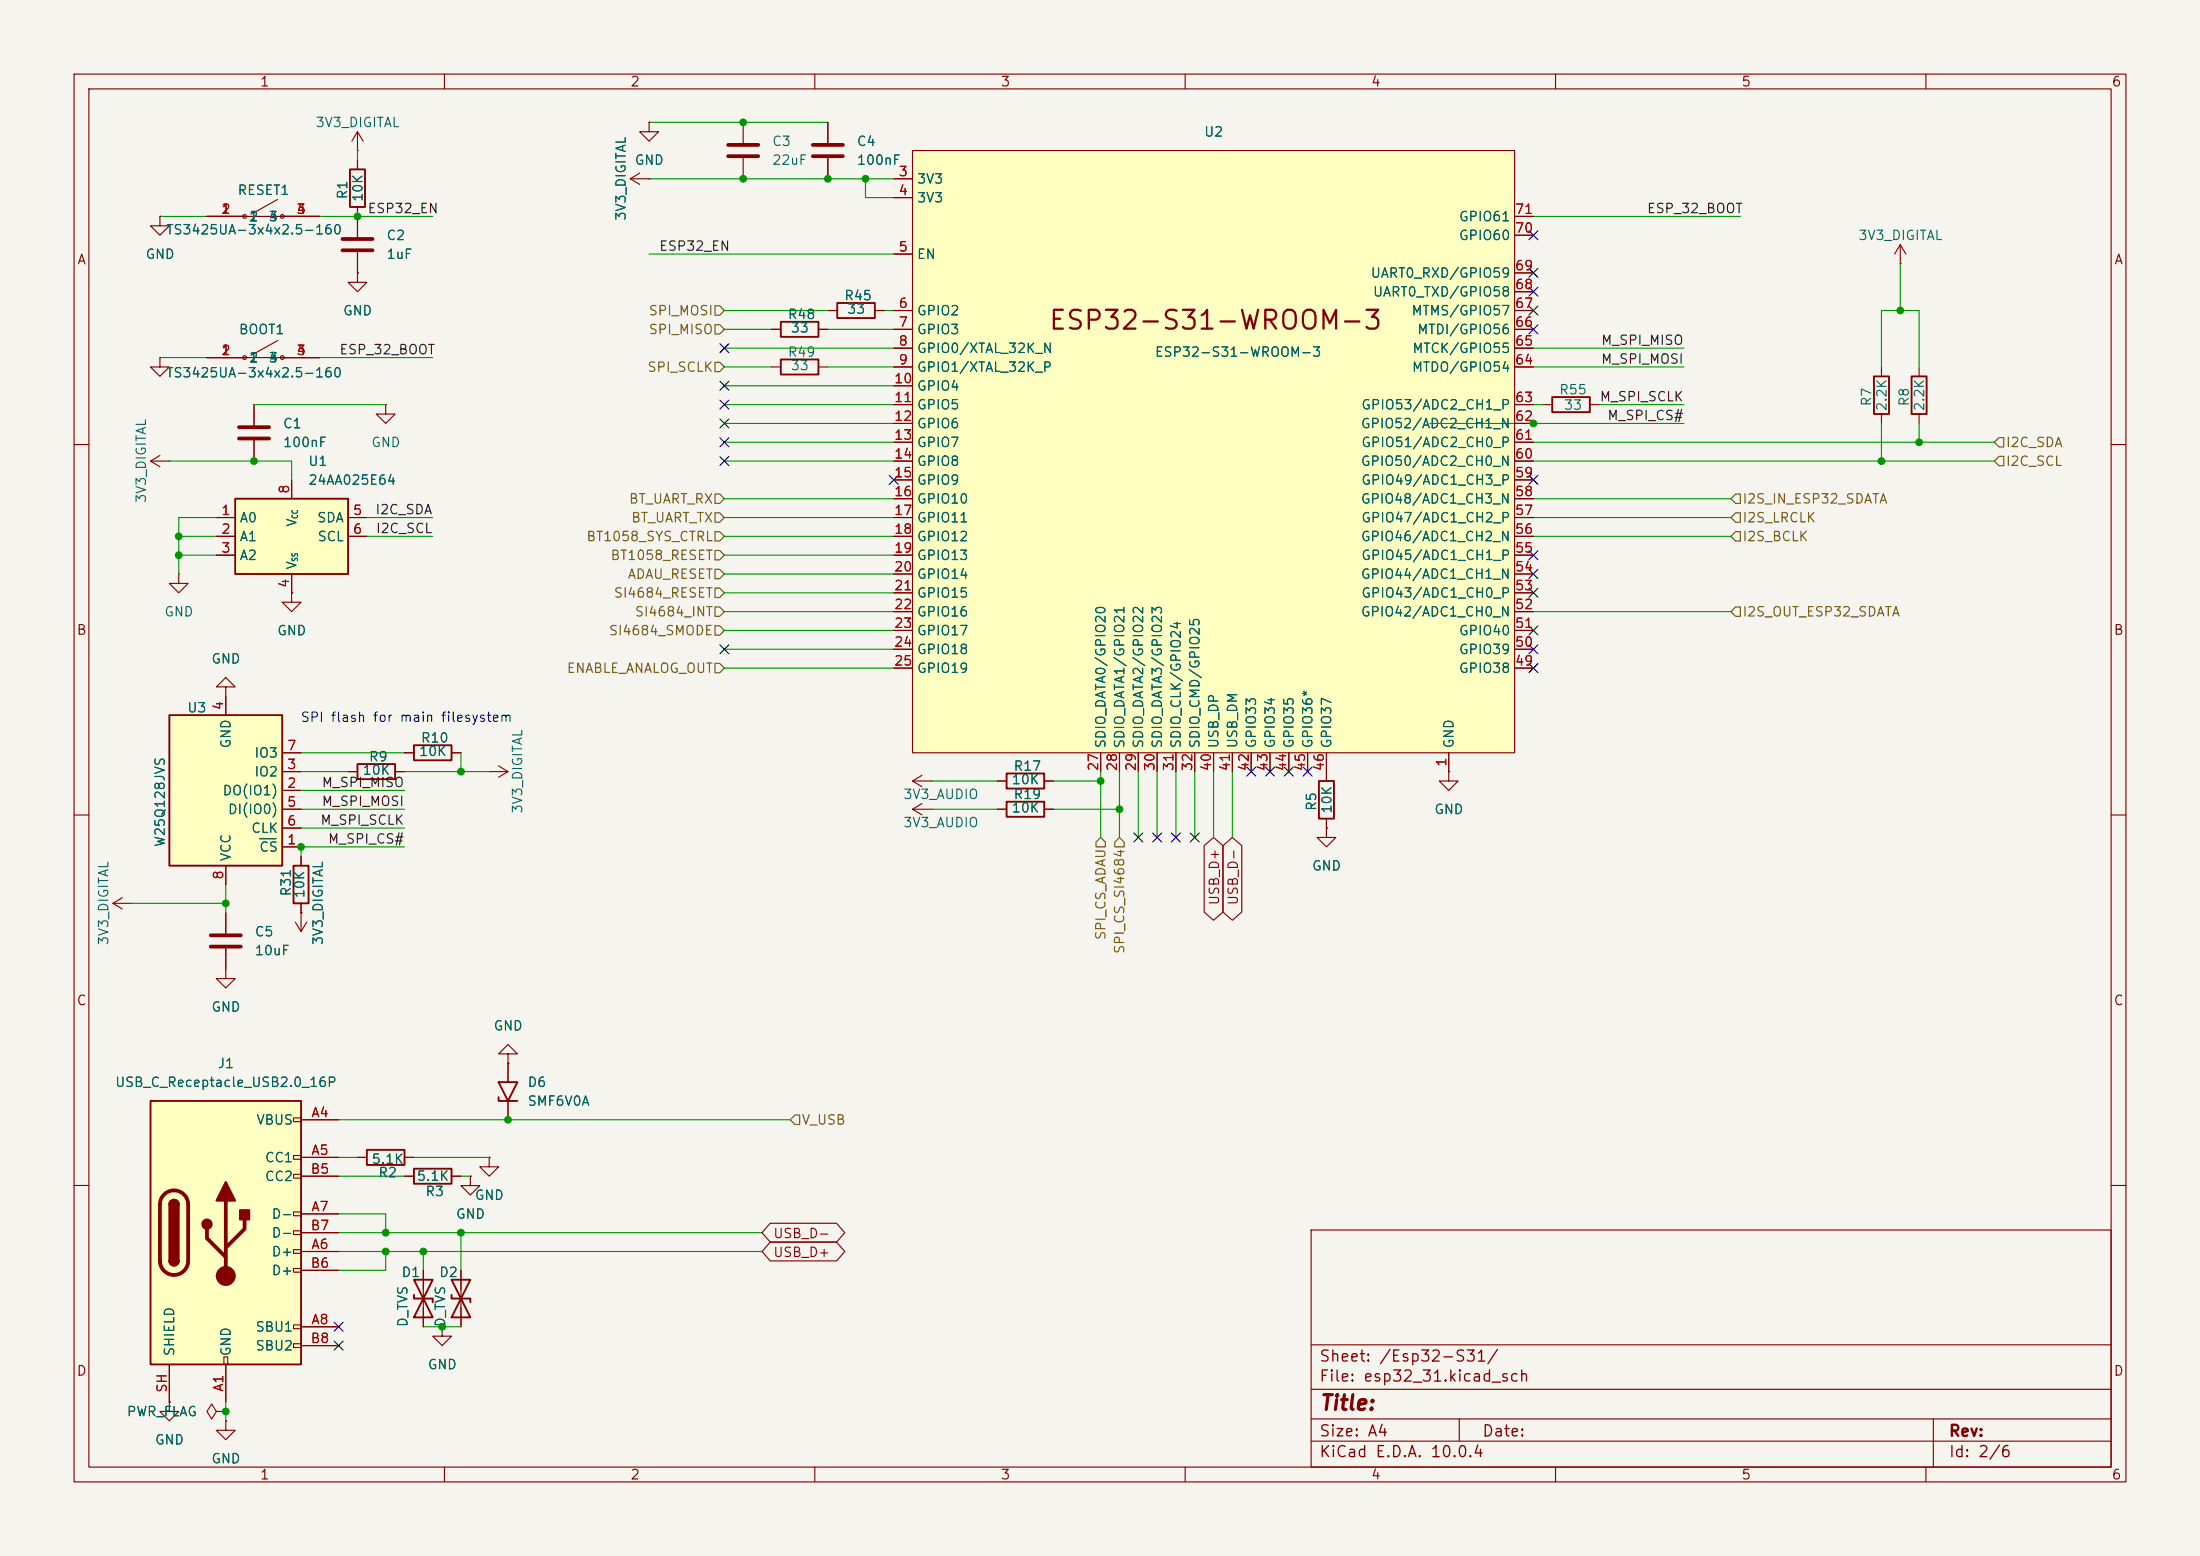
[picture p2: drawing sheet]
<svg xmlns="http://www.w3.org/2000/svg" width="297mm" height="210mm" viewBox="0 0 297 210" stroke-linecap="round" stroke-linejoin="round" font-family="sans-serif">
<path d="M0 0h297v210h-297z" fill="#f5f4ef" stroke="#f5f4ef" stroke-width=".14"/>
<g fill="none" stroke="#840000" stroke-width=".15">
<path d="M10 10h277v190h-277zM12 12h273v186h-273zM60 10v2M110 10v2M160 10v2M210 10v2M260 10v2M85.1 24.1l1.3 .8M85.1 24.1h2.5M86.4 23.4l-1.3 .7M87.6 24.1h.1M104.1 49.5h1.3"/>
<path d="M104.1 44.5h1.3M110.5 49.5h1.3M110.5 44.5h1.3M111.8 41.9h1.2M118.1 41.9h1.3M259.1 49.5v1.3M259.1 55.9v1.3M10 60h2M285 60h2M39.4 80v1.3h1.2l-1.2 1.3-1.3-1.3h1.3M39.4 80h.1M10 110h2"/>
<path d="M285 110h2M30.5 130.8v1.3h1.2l-1.2 1.3-1.3-1.3h1.3M48.3 156.2h1.2M54.6 156.2h1.3M10 160h2M177 166h108v32h-108zM285 160h2M60 198v2M110 198v2M160 198v2M177 194.5h108M177 191.5h108"/>
<path d="M177 187.5h108M177 181.5h108M197 191.5v3M210 198v2M260 198v2M261 191.5v6.5"/>
</g>
<path d="M105.4 48.5h5.1v2h-5.1zM105.4 43.4h5.1v2.1h-5.1zM113 40.9h5.1v2h-5.1zM258.1 50.8h2v5.1h-2zM49.5 155.2h5.1v2h-5.1z" fill="none" stroke="#840000" stroke-width=".25"/>
<path d="M20.3 148.6h20.3v35.6h-20.3z" fill="#ffffc2"/>
<g fill="none" stroke="#840000" stroke-width=".15">
<path d="M87.6 16.5v1.3h1.3l-1.3 1.3-1.2-1.3h1.2M87.6 16.5h.1M100.3 16.5v2.8M21.6 29.2v1.3h1.3l-1.3 1.3-1.3-1.3h1.3M21.6 29.2h.1M27.9 29.2h15.3M37.5 26.9l-3.2 1.8M100.3 21.3v2.8M256.5 35.6h.1M256.5 33l-.7 1.3M256.5 33l.8 1.3M256.5 33v2.6"/>
<path d="M21.6 48.3v1.2h1.3l-1.3 1.3-1.3-1.3h1.3M21.6 48.3h.1M27.9 48.3h15.3M37.5 46l-3.2 1.8M208.3 54.6h1.2M214.6 54.6h1.3M254 49.5v1.3M254 55.9v1.3M30.5 92.7h1.2l-1.2-1.3-1.3 1.3h1.3v1.3M47 104.1h1.3M53.3 104.1h1.3M54.6 101.6h1.3"/>
<path d="M61 101.6h1.2M66 104.1h.1M66 104.1h2.6M67.3 103.4l1.3 .7M68.6 104.1l-1.3 .8M123.2 105.4l1.3 .8M123.2 105.4h2.5M123.2 109.2l1.3 .8M123.2 109.2h2.5M124.5 104.6l-1.3 .8M124.5 108.5l-1.3 .7M125.7 105.4h.1"/>
<path d="M125.7 109.2h.1M134.6 105.4h1.3M134.6 109.2h1.3M141 105.4h1.2M141 109.2h1.2M195.6 104.1v1.3h1.2l-1.2 1.3-1.3-1.3h1.3M195.6 104.1h.1M39.6 150.9h1v.5h-1zM39.6 156h1v.5h-1zM39.6 158.5h1v.5h-1zM40.6 151.1h5.1M40.6 156.2h5.1"/>
<path d="M40.6 158.8h5.1M54.6 158.8h1.3M61 158.8h1.2M63.5 158.8v1.2h1.3l-1.3 1.3-1.3-1.3h1.3M63.5 158.8h.1M66 156.2v1.3h1.3l-1.3 1.3-1.2-1.3h1.2M66 156.2h.1M68.6 142.2h1.2l-1.2-1.2-1.3 1.2h1.3v1.3M68.6 143.5h.1M68.6 143.5v2.6M68.6 148.6v2.5M39.6 163.6h1v.5h-1z"/>
<path d="M39.6 166.1h1v.5h-1zM39.6 168.7h1v.5h-1zM39.6 171.2h1v.5h-1zM39.6 178.8h1v.5h-1zM40.6 168.9h5.1M40.6 163.8h5.1M40.6 179.1h5.1M40.6 171.5h5.1M40.6 166.4h5.1M62.2 171.5v7.6M22.9 189.2v1.3h1.2l-1.2 1.3-1.3-1.3h1.3M22.9 189.2h.1"/>
<path d="M22.9 184.2v5M29.2 190.5l-.6-1-.7 1 .7 1 .6-1h1.3M30.2 183.1h.5v1.1h-.5zM30.5 191.8v1.2h1.2l-1.2 1.3-1.3-1.3h1.3M30.5 191.8h.1M30.5 190.5h.1M30.5 184.2v5M39.6 181.4h1v.5h-1zM40.6 181.6h5.1"/>
<circle cx="33" cy="29.2" r=".25"/>
<circle cx="38.1" cy="29.2" r=".25"/>
<circle cx="33" cy="48.3" r=".25"/>
<circle cx="38.1" cy="48.3" r=".25"/>
</g>
<g fill="none" stroke="#840000" stroke-width=".25">
<path d="M209.5 53.6h5.1v2h-5.1zM253 50.8h2v5.1h-2zM48.3 103.1h5v2.1h-5zM55.9 100.6h5.1v2h-5.1zM135.9 108.2h5.1v2h-5.1zM135.9 104.4h5.1v2h-5.1zM20.3 148.6h20.3v35.6h-20.3zM55.9 157.7h5.1v2.1h-5.1zM67.3 148.1v.5h2.5M67.3 146.1h2.5l-1.2 2.5zM22.9 162.6a.64 .64 0 0 1 .6-.7 .64 .64 0 0 1 .6 .7M22.9 170.2a.64 .64 0 0 0 .6 .6 .64 .64 0 0 0 .6-.6"/>
<path d="M61 172.7h2.5l-2.5 5.1h2.5zM61 174.8v.5h2.5v.5"/>
</g>
<path d="M98.3 19.6h4.1M98.3 21.1h4.1M22.1 161.2a1.9 1.9 0 0 1 2.1-.4 1.9 1.9 0 0 1 1.2 1.8v7.6a1.91 1.91 0 0 1-1.9 1.9 1.91 1.91 0 0 1-1.9-1.9v-7.6a1.9 1.9 0 0 1 .5-1.4zM27.9 165.9v1.2l2.6 2.6M30.5 162.1v10.1M33 164.6v1.3l-2.5 2.5" fill="none" stroke="#840000" stroke-width=".51"/>
<g fill="#840000" stroke="#840000" stroke-width=".25">
<path d="M22.9 162.6h1.2v7.6h-1.2z"/>
<path d="M23 162.1a.64 .64 0 0 1 .7-.1 .64 .64 0 0 1 .4 .6h-1.2z"/>
<path d="M22.9 170.2h1.2a.64 .64 0 0 1-.6 .6 .64 .64 0 0 1-.6-.6z"/>
<path d="M30.5 159.5l1.2 2.6h-2.5z"/>
<path d="M32.4 163.3h1.3v1.3h-1.3z"/>
<circle cx="27.9" cy="165.2" r=".63"/>
</g>
<circle cx="30.5" cy="172.2" r="1.27" fill="#840000" stroke="#840000" stroke-width=".15"/>
<g fill="#e7352c">
<path d="M160.2 27.1l.4 .3a6.2 6.2 0 0 0 0 8.8 6.2 6.2 0 0 0 8.8 0l.3 .4a6.7 6.7 0 0 1-9.5 0 6.7 6.7 0 0 1 0-9.5z"/>
<path d="M159.9 29.9l.6-.4 .7-.2a6.4 6.4 0 0 1 6.1 7.6l-.9 .3-1-.2a4.5 4.5 0 0 0-4.2-5.8l-.1 .3 .2 .3a4 4 0 0 1 3.6 4.3l-.3 .9a.43 .43 0 0 1-.2 .4 .43 .43 0 0 1-.5 0l-.5-.2-.7-.4 .2-.5a2.15 2.15 0 0 0-2.1-2.8 2.2 2.2 0 0 1-.9-3.6z"/>
<path d="M161 27.7l.4-.4a1.51 1.51 0 0 1 1.9-.3 9 9 0 0 1 6.6 7.4l-.9 1.3h-.9a7.2 7.2 0 0 0-7.1-7.1z"/>
<path d="M164.3 26.2a5.6 5.6 0 0 1 6.2 6.2l-.4 .1a9.7 9.7 0 0 0-5.9-5.9z"/>
<circle cx="161.4" cy="35.3" r=".87"/>
</g>
<path d="M123.2 20.3h81.3v81.3h-81.3z" fill="#ffffc2"/>
<g fill="none" stroke="#840000" stroke-width=".15">
<path d="M120.6 24.1h2.6M120.6 26.7h2.6M120.6 34.3h2.6M123.2 20.3h81.3v81.3h-81.3zM204.5 31.8h2.5M204.5 29.2h2.5M204.5 39.4h2.5M204.5 36.8h2.5M120.6 41.9h2.6M120.6 44.5h2.6M120.6 47h2.6M120.6 49.5h2.6"/>
<path d="M120.6 52.1h2.6M120.6 54.6h2.6M120.6 57.2h2.6M120.6 59.7h2.6M204.5 41.9h2.5M204.5 44.5h2.5M204.5 47h2.5M204.5 49.5h2.5M204.5 54.6h2.5M204.5 57.2h2.5M204.5 59.7h2.5M20.3 62.2h2.6"/>
<path d="M20.3 62.2l1.3 .8M21.6 61.5l-1.3 .7M22.9 62.2h.1M24.1 77.5v1.2h1.3l-1.3 1.3-1.2-1.3h1.2M24.1 77.5h.1M120.6 62.2h2.6M120.6 64.8h2.6M120.6 67.3h2.6M120.6 69.9h2.6M120.6 72.4h2.6M120.6 74.9h2.6M120.6 77.5h2.6"/>
<path d="M204.5 62.2h2.5M204.5 64.8h2.5M204.5 67.3h2.5M204.5 69.9h2.5M204.5 72.4h2.5M204.5 74.9h2.5M204.5 77.5h2.5M120.6 80h2.6M120.6 82.6h2.6M120.6 85.1h2.6M120.6 87.6h2.6M120.6 90.2h2.6"/>
<path d="M204.5 80h2.5M204.5 82.6h2.5M204.5 85.1h2.5M204.5 87.6h2.5M204.5 90.2h2.5M148.6 101.6v2.5M151.1 101.6v2.5M153.7 101.6v2.5M156.2 101.6v2.5M158.7 101.6v2.5M161.3 101.6v2.5M163.8 101.6v2.5"/>
<path d="M166.4 101.6v2.5M168.9 101.6v2.5M171.4 101.6v2.5M174 101.6v2.5M176.5 101.6v2.5M179.1 101.6v2.5M195.6 101.6v2.5M57.1 171.5v7.6M59.7 179.1v1.2h1.3l-1.3 1.3-1.3-1.3h1.3M59.7 179.1h.1"/>
</g>
<path d="M55.9 172.7h2.5l-2.5 5.1h2.5zM55.9 174.8v.5h2.5v.5" fill="none" stroke="#840000" stroke-width=".25"/>
<path d="M22.9 96.5h15.2v20.3h-15.2z" fill="#ffffc2"/>
<path d="M22.9 96.5h15.2v20.3h-15.2zM178.1 105.4h2v5.1h-2z" fill="none" stroke="#840000" stroke-width=".25"/>
<g fill="none" stroke="#840000" stroke-width=".15">
<path d="M111.8 16.5v2.8M48.3 36.8v1.3h1.2l-1.2 1.3-1.3-1.3h1.3M48.3 36.8h.1M48.3 29.2v2.8M48.3 34v2.8M111.8 21.3v2.8M34.3 54.6v2.8M34.3 59.4v2.8M52.1 54.6v1.3h1.2l-1.2 1.3-1.3-1.3h1.3M52.1 54.6h.1M30.5 94v2.5M30.5 116.8v2.6"/>
<path d="M38.1 114.3h2.5M38.1 106.7h2.5M38.1 104.1h2.5M38.1 109.2h2.5M38.1 111.8h2.5M38.1 101.6h2.5M179.1 111.8v1.2h1.2l-1.2 1.3-1.3-1.3h1.3M179.1 111.8h.1M179.1 104.1v1.3M179.1 110.5v1.3M15.2 121.9l1.3 .8M15.2 121.9h2.6"/>
<path d="M16.5 121.2l-1.3 .7M17.8 121.9h.1M39.9 124.5l.7 1.2M40.6 123.2h.1M40.6 123.2v2.5M41.4 124.5l-.8 1.2"/>
</g>
<path d="M35 113.2h2.3" fill="none" stroke="#006464" stroke-width=".15"/>
<path d="M109.7 19.6h4.1M46.2 32.3h4.1M46.2 33.8h4.1M109.7 21.1h4.1M32.3 57.7h4M32.3 59.2h4" fill="none" stroke="#840000" stroke-width=".51"/>
<path d="M31.7 67.3h15.3v10.2h-15.3z" fill="#ffffc2"/>
<path d="M47.2 22.9h2.1v5h-2.1zM31.7 67.3h15.3v10.2h-15.3zM39.6 116.8h2.1v5.1h-2.1z" fill="none" stroke="#840000" stroke-width=".25"/>
<g fill="none" stroke="#840000" stroke-width=".15">
<path d="M48.3 17.8l-.8 1.3M48.3 17.8l.7 1.3M48.3 17.8v2.5M87.6 16.5h.1M111.8 16.5v2.8M21.6 29.2h.1M27.9 29.2h5.1M38.1 29.2h5.1M48.3 20.3h.1M48.3 36.8h.1M48.3 21.6v1.3M48.3 27.9v4.1"/>
<path d="M48.3 34v2.8M87.6 24.1h.1M111.8 21.3v2.8M120.6 24.1h2.6M120.6 26.7h2.6M120.6 34.3h2.6M204.5 29.2h2.5M204.5 31.8h2.5M204.5 39.4h2.5M204.5 36.8h2.5M21.6 48.3h.1M27.9 48.3h5.1"/>
<path d="M34.3 54.6v2.8M34.3 59.4v2.8M38.1 48.3h5.1M104.1 44.5h1.3M110.5 44.5h1.3M111.8 41.9h1.2M118.1 41.9h1.3M120.6 44.5h2.6M120.6 41.9h2.6M120.6 47h2.6M120.6 49.5h2.6M120.6 52.1h2.6"/>
<path d="M120.6 54.6h2.6M120.6 57.2h2.6M120.6 59.7h2.6M204.5 44.5h2.5M204.5 41.9h2.5M204.5 47h2.5M204.5 49.5h2.5M204.5 54.6h2.5M204.5 57.2h2.5M204.5 59.7h2.5M29.2 69.9h2.5M29.2 72.4h2.5"/>
<path d="M29.2 74.9h2.5M39.4 64.8v2.5M39.4 77.5v2.5M47 69.9h2.5M47 72.4h2.5M120.6 69.9h2.6M120.6 72.4h2.6M120.6 74.9h2.6M120.6 62.2h2.6M120.6 64.8h2.6M120.6 67.3h2.6M120.6 77.5h2.6"/>
<path d="M204.5 69.9h2.5M204.5 72.4h2.5M204.5 74.9h2.5M204.5 62.2h2.5M204.5 64.8h2.5M204.5 67.3h2.5M204.5 77.5h2.5M30.5 94v2.5M39.4 80h.1M120.6 80h2.6M120.6 82.6h2.6M120.6 85.1h2.6"/>
<path d="M120.6 87.6h2.6M120.6 90.2h2.6M204.5 80h2.5M204.5 82.6h2.5M204.5 85.1h2.5M204.5 87.6h2.5M204.5 90.2h2.5M30.5 116.8v2.6M38.1 101.6h2.5M38.1 104.1h2.5M38.1 114.3h2.5M38.1 106.7h2.5"/>
<path d="M38.1 109.2h2.5M38.1 111.8h2.5M40.6 115.6v1.2M47 104.1h1.3M53.3 104.1h1.3M54.6 101.6h1.3M61 101.6h1.2M134.6 109.2h1.3M134.6 105.4h1.3M141 109.2h1.2M141 105.4h1.2M148.6 101.6v2.5"/>
<path d="M151.1 101.6v2.5M153.7 101.6v2.5M156.2 101.6v2.5M158.7 101.6v2.5M161.3 101.6v2.5M162.6 114.1l1.2-1.1 1.3 1.1v9l-1.3 1.1-1.2-1.1zM163.8 101.6v2.5M165.1 114.1l1.3-1.1 1.2 1.1v9l-1.2 1.1-1.3-1.1zM166.4 101.6v2.5M168.9 101.6v2.5M171.4 101.6v2.5M174 101.6v2.5"/>
<path d="M176.5 101.6v2.5M179.1 111.8h.1M179.1 101.6v3.8M179.1 110.5v1.3M195.6 104.1h.1M195.6 101.6v2.5M30.5 123.2v2.8M30.5 128v2.8M40.6 123.2h.1M40.6 121.9v1.3M40.6 158.8h5.1M40.6 151.1h5.1"/>
<path d="M40.6 156.2h5.1M48.3 156.2h1.2M54.6 158.8h1.3M54.6 156.2h1.3M61 158.8h1.2M63.5 158.8h.1M66 156.2h.1M68.6 143.5h.1M68.6 143.5v2.6M68.6 148.6v2.5M40.6 168.9h5.1M40.6 163.8h5.1"/>
<path d="M40.6 179.1h5.1M40.6 171.5h5.1M40.6 166.4h5.1M57.1 171.5v2.5M57.1 176.5v2.6M59.7 179.1h.1M62.2 171.5v2.5M62.2 176.5v2.6M104 165.1h8.9l1.1 1.3-1.1 1.2h-8.9l-1.1-1.2zM104 167.6h8.9l1.1 1.3-1.1 1.3h-8.9l-1.1-1.3zM22.9 189.2h.1M22.9 184.2v5"/>
<path d="M30.5 190.5h.1M30.5 191.8h.1M30.5 184.2v5M40.6 181.6h5.1"/>
</g>
<path d="M28.4 126.2h4.1M28.4 127.8h4.1" fill="none" stroke="#840000" stroke-width=".51"/>
<g fill="none" stroke="#725600" stroke-width=".15">
<path d="M96.5 41.3h.7l.6 .6-.6 .6h-.7zM96.5 43.8h.7l.6 .7-.6 .6h-.7zM96.5 48.9h.7l.6 .6-.6 .7h-.7zM269.2 59.7l.7-.6h.6v1.2h-.6zM96.5 76.8h.7l.6 .7-.6 .6h-.7zM96.5 69.2h.7l.6 .7-.6 .6h-.7zM96.5 66.7h.7l.6 .6-.6 .6h-.7zM96.5 71.8h.7l.6 .6-.6 .6h-.7zM96.5 79.4h.7l.6 .6-.6 .6h-.7zM96.5 74.3h.7l.6 .6-.6 .7h-.7zM234.3 66.7h.6v1.2h-.6l-.6-.6zM234.3 71.8h.6v1.2h-.6l-.6-.6z"/>
<path d="M234.3 69.2h.6v1.3h-.6l-.6-.6zM269.9 61.6h.6v1.3h-.6l-.7-.7zM96.5 89.5h.7l.6 .7-.6 .6h-.7zM96.5 84.5h.7l.6 .6-.6 .6h-.7zM96.5 81.9h.7l.6 .7-.6 .6h-.7zM234.3 81.9h.6v1.3h-.6l-.6-.6zM148.6 113l.6 .7v.6h-1.2v-.6zM151.1 113l.7 .7v.6h-1.3v-.6zM107.3 150.5h.6v1.3h-.6l-.6-.7z"/>
</g>
<g fill="none" stroke="#009600" stroke-width=".15">
<path d="M87.6 16.5h24.2M21.6 29.2h6.3M43.2 29.2h15.2M48.3 20.3v1.3M87.6 24.1h33M87.6 34.3h33M116.8 24.1v2.6h3.8M207 29.2h27.9M256.5 35.6v6.3M21.6 48.3h6.3M34.3 54.6h17.8M43.2 48.3h15.2"/>
<path d="M97.8 59.7h22.8M97.8 57.2h22.8M97.8 47h22.8M97.8 49.5h6.3M97.8 54.6h22.8M97.8 41.9h14M97.8 52.1h22.8M97.8 44.5h6.3M111.8 49.5h8.8M111.8 44.5h8.8M119.4 41.9h1.2M193 57.2h34.3"/>
<path d="M207 59.7h62.2M207 47h20.3M207 49.5h20.3M207 54.6h1.3M215.9 54.6h11.4M254 49.5v-7.6h5.1v7.6M254 57.2v5M259.1 57.2v2.5M22.9 62.2h16.5v2.6M24.1 74.9h5.1M24.1 72.4h5.1M29.2 69.9h-5.1v7.6"/>
<path d="M49.5 72.4h8.9M49.5 69.9h8.9M97.8 77.5h22.8M97.8 74.9h22.8M97.8 72.4h22.8M97.8 69.9h22.8M97.8 67.3h22.8M97.8 62.2h22.8M207 72.4h26.7M207 69.9h26.7M207 67.3h26.7M207 62.2h62.2"/>
<path d="M97.8 90.2h22.8M97.8 82.6h22.8M97.8 87.6h22.8M97.8 80h22.8M97.8 85.1h22.8M207 82.6h26.7M30.5 119.4v3.8M40.6 109.2h14M40.6 111.8h14M40.6 106.7h14M40.6 101.6h14M40.6 104.1h6.4"/>
<path d="M54.6 114.3h-14v1.3M54.6 104.1h11.4M62.2 101.6v2.5M125.7 109.2h8.9M125.7 105.4h8.9M142.2 109.2h8.9M142.2 105.4h6.4M148.6 104.1v8.9M151.1 104.1v8.9M153.7 104.1v8.9M156.2 104.1v8.9M158.7 104.1v8.9"/>
<path d="M161.3 104.1v8.9M163.8 104.1v8.9M166.4 104.1v8.9M17.8 121.9h12.7M45.7 156.2h2.6M45.7 158.8h8.9M45.7 151.1h61M55.9 156.2h10.1M62.2 158.8h1.3M45.7 163.8h6.4v2.6M45.7 166.4h57.2M45.7 168.9h57.2"/>
<path d="M52.1 168.9v2.6h-6.4M57.1 179.1h5.1M57.1 168.9v2.6M62.2 166.4v5.1M30.5 189.2v2.6"/>
</g>
<g fill="none" stroke="#000084" stroke-width=".15">
<path d="M206.4 38.8l1.2 1.2M206.4 31.1l1.2 1.3M206.4 36.2l1.2 1.2M207.6 38.8l-1.2 1.2M207.6 31.1l-1.2 1.3M207.6 36.2l-1.2 1.2M97.2 56.5l1.2 1.3M97.2 59.1l1.2 1.2M97.2 54l1.2 1.2M97.2 51.5l1.2 1.2M97.2 46.4l1.2 1.2M98.4 56.5l-1.2 1.3"/>
<path d="M98.4 59.1l-1.2 1.2M98.4 54l-1.2 1.2M98.4 51.5l-1.2 1.2M98.4 46.4l-1.2 1.2M206.4 41.3l1.2 1.2M206.4 43.8l1.2 1.3M207.6 41.3l-1.2 1.2M207.6 43.8l-1.2 1.3M97.2 61.6l1.2 1.2M98.4 61.6l-1.2 1.2M120 64.2l1.3 1.2M121.3 64.2l-1.3 1.2"/>
<path d="M206.4 76.9l1.2 1.2M206.4 74.3l1.2 1.2M206.4 64.2l1.2 1.2M206.4 79.4l1.2 1.2M207.6 76.9l-1.2 1.2M207.6 74.3l-1.2 1.2M207.6 64.2l-1.2 1.2M207.6 79.4l-1.2 1.2M97.2 87l1.2 1.2M98.4 87l-1.2 1.2M206.4 89.6l1.2 1.2M206.4 87l1.2 1.2"/>
<path d="M206.4 84.5l1.2 1.2M207.6 89.6l-1.2 1.2M207.6 87l-1.2 1.2M207.6 84.5l-1.2 1.2M153.1 112.4l1.2 1.2M154.3 112.4l-1.2 1.2M155.6 112.4l1.2 1.2M156.8 112.4l-1.2 1.2M158.1 112.4l1.3 1.2M159.4 112.4l-1.3 1.2M160.7 112.4l1.2 1.2M161.9 112.4l-1.2 1.2"/>
<path d="M168.3 103.5l1.2 1.2M169.5 103.5l-1.2 1.2M170.8 103.5l1.3 1.2M172.1 103.5l-1.3 1.2M173.4 103.5l1.2 1.2M174.6 103.5l-1.2 1.2M175.9 103.5l1.2 1.2M177.1 103.5l-1.2 1.2M45.1 178.5l1.2 1.2M46.3 178.5l-1.2 1.2M45.1 181l1.2 1.2M46.3 181l-1.2 1.2"/>
</g>
<path d="M35 113.2h2.3" fill="none" stroke="#006464" stroke-width=".15"/>
<g fill="#009600" stroke="#009600" stroke-width=".14">
<circle cx="40.6" cy="114.3" r=".46"/>
<circle cx="62.2" cy="166.4" r=".46"/>
<circle cx="57.1" cy="168.9" r=".46"/>
<circle cx="62.2" cy="104.1" r=".46"/>
<circle cx="68.6" cy="151.1" r=".46"/>
<circle cx="24.1" cy="72.4" r=".46"/>
<circle cx="34.3" cy="62.2" r=".46"/>
<circle cx="48.3" cy="29.2" r=".46"/>
<circle cx="59.7" cy="179.1" r=".46"/>
<circle cx="30.5" cy="190.5" r=".46"/>
<circle cx="52.1" cy="168.9" r=".46"/>
<circle cx="52.1" cy="166.4" r=".46"/>
<circle cx="24.1" cy="74.9" r=".46"/>
<circle cx="30.5" cy="121.9" r=".46"/>
<circle cx="207" cy="57.2" r=".46"/>
<circle cx="116.8" cy="24.1" r=".46"/>
<circle cx="111.8" cy="24.1" r=".46"/>
<circle cx="100.3" cy="16.5" r=".46"/>
<circle cx="100.3" cy="24.1" r=".46"/>
<circle cx="151.1" cy="109.2" r=".46"/>
<circle cx="148.6" cy="105.4" r=".46"/>
<circle cx="256.5" cy="41.9" r=".46"/>
<circle cx="259.1" cy="59.7" r=".46"/>
<circle cx="254" cy="62.2" r=".46"/>
</g>
<text font-size="2.5" fill="#840000" x="141.4" y="45.1">ESP32-S31-WROOM-3</text>
<text font-size="2" fill="#840000" x="178" y="190.8">Title:</text>
<g font-size="1.5" fill="#840000">
<text x="178" y="184.2">Sheet: /Esp32-S31/</text>
<text x="178" y="186.9">File: esp32_31.kicad_sch</text>
<text x="178" y="197.1">KiCad E.D.A. 10.0.4</text>
<text x="178" y="194.3">Size: A4</text>
<text x="200" y="194.3">Date:</text>
<text x="263" y="194.3">Rev:</text>
<text x="263" y="197.1">Id: 2/6</text>
</g>
<g font-size="1.3" fill="#840000">
<text x="35" y="12">1</text>
<text x="85" y="12">2</text>
<text x="135" y="12">3</text>
<text x="185" y="12">4</text>
<text x="235" y="12">5</text>
<text x="285" y="12">6</text>
<text x="10.3" y="36">A</text>
<text x="285.3" y="36">A</text>
<text x="10.3" y="86">B</text>
<text x="285.3" y="86">B</text>
<text x="164.9" y="122.3" transform="rotate(-90 164.9 122.3)">USB_D+</text>
<text x="167.4" y="122.3" transform="rotate(-90 167.4 122.3)">USB_D-</text>
<text x="10.3" y="136">C</text>
<text x="285.3" y="136">C</text>
<text x="104.3" y="167.4">USB_D-</text>
<text x="104.3" y="170">USB_D+</text>
<text x="10.3" y="186">D</text>
<text x="285.3" y="186">D</text>
<text x="35" y="200">1</text>
<text x="85" y="200">2</text>
<text x="135" y="200">3</text>
<text x="185" y="200">4</text>
<text x="235" y="200">5</text>
<text x="285" y="200">6</text>
</g>
<g font-size="1.3" fill="#006464">
<text x="42.5" y="17.5">3V3_DIGITAL</text>
<text x="85.6" y="22.6">GND</text>
<text x="104.1" y="20">C3</text>
<text x="104.1" y="22.6">22uF</text>
<text x="115.6" y="20">C4</text>
<text x="115.6" y="22.6">100nF</text>
<text x="162.5" y="18.8">U2</text>
<text x="32" y="26.6">RESET1</text>
<text x="47.2" y="27" transform="rotate(-90 47.2 27)">R1</text>
<text x="49.3" y="27.3" transform="rotate(-90 49.3 27.3)">10K</text>
<text x="84.8" y="29.9" transform="rotate(-90 84.8 29.9)">3V3_DIGITAL</text>
<text x="123.7" y="25.1">3V3</text>
<text x="123.7" y="27.6">3V3</text>
<text x="19.6" y="35.3">GND</text>
<text x="22.3" y="32">TS3425UA-3x4x2.5-160</text>
<text x="33.5" y="30.2">1</text>
<text x="33.5" y="30.2">2</text>
<text x="36.2" y="30.2">3</text>
<text x="36.2" y="30.2">4</text>
<text x="52.1" y="32.7">C2</text>
<text x="52.1" y="35.3">1uF</text>
<text x="123.7" y="35.3">EN</text>
<text x="196.9" y="32.7">GPIO60</text>
<text x="196.9" y="30.2">GPIO61</text>
<text x="250.8" y="32.7">3V3_DIGITAL</text>
<text x="113.9" y="40.8">R45</text>
<text x="185" y="37.8">UART0_RXD/GPIO59</text>
<text x="185.3" y="40.3">UART0_TXD/GPIO58</text>
<text x="32.2" y="45.4">BOOT1</text>
<text x="46.2" y="42.9">GND</text>
<text x="106.3" y="43.4">R48</text>
<text x="106.6" y="45.2">33</text>
<text x="114.3" y="42.7">33</text>
<text x="123.7" y="42.9">GPIO2</text>
<text x="123.7" y="45.4">GPIO3</text>
<text x="123.7" y="48">GPIO0/XTAL_32K_N</text>
<text x="190.5" y="42.9">MTMS/GPIO57</text>
<text x="190.6" y="48">MTCK/GPIO55</text>
<text x="191.2" y="45.4">MTDI/GPIO56</text>
<text x="22.3" y="51.3">TS3425UA-3x4x2.5-160</text>
<text x="33.5" y="49.2">1</text>
<text x="33.5" y="49.2">2</text>
<text x="36.2" y="49.2">3</text>
<text x="36.2" y="49.2">4</text>
<text x="106.3" y="48.5">R49</text>
<text x="106.6" y="50.3">33</text>
<text x="123.7" y="50.5">GPIO1/XTAL_32K_P</text>
<text x="123.7" y="53">GPIO4</text>
<text x="155.8" y="48.5">ESP32-S31-WROOM-3</text>
<text x="190.5" y="50.5">MTDO/GPIO54</text>
<text x="210.4" y="53.5">R55</text>
<text x="38.1" y="58.1">C1</text>
<text x="123.7" y="55.6">GPIO5</text>
<text x="123.7" y="58.1">GPIO6</text>
<text x="183.6" y="58.1">GPIO52/ADC2_CH1_N</text>
<text x="183.7" y="55.6">GPIO53/ADC2_CH1_P</text>
<text x="211" y="55.6">33</text>
<text x="252.9" y="54.9" transform="rotate(-90 252.9 54.9)">R7</text>
<text x="255" y="55.6" transform="rotate(-90 255 55.6)">2.2K</text>
<text x="258" y="54.9" transform="rotate(-90 258 54.9)">R8</text>
<text x="260.1" y="55.6" transform="rotate(-90 260.1 55.6)">2.2K</text>
<text x="38.1" y="60.7">100nF</text>
<text x="41.5" y="65.7">24AA025E64</text>
<text x="41.5" y="63.2">U1</text>
<text x="50" y="60.7">GND</text>
<text x="123.7" y="60.7">GPIO7</text>
<text x="123.7" y="63.2">GPIO8</text>
<text x="123.7" y="65.7">GPIO9</text>
<text x="183.6" y="63.2">GPIO50/ADC2_CH0_N</text>
<text x="183.7" y="65.7">GPIO49/ADC1_CH3_P</text>
<text x="183.7" y="60.7">GPIO51/ADC2_CH0_P</text>
<text x="20" y="68" transform="rotate(-90 20 68)">3V3_DIGITAL</text>
<text x="32.3" y="70.8">A0</text>
<text x="40.3" y="71.2" transform="rotate(-90 40.3 71.2)">V</text>
<text x="42.7" y="70.8">SDA</text>
<text x="123.7" y="68.3">GPIO10</text>
<text x="123.7" y="70.8">GPIO11</text>
<text x="183.6" y="68.3">GPIO48/ADC1_CH3_N</text>
<text x="183.7" y="70.8">GPIO47/ADC1_CH2_P</text>
<text x="32.3" y="73.4">A1</text>
<text x="32.3" y="75.9">A2</text>
<text x="40.3" y="77" transform="rotate(-90 40.3 77)">V</text>
<text x="42.8" y="73.4">SCL</text>
<text x="123.7" y="73.4">GPIO12</text>
<text x="123.7" y="75.9">GPIO13</text>
<text x="183.6" y="73.4">GPIO46/ADC1_CH2_N</text>
<text x="183.7" y="75.9">GPIO45/ADC1_CH1_P</text>
<text x="22.1" y="83.5">GND</text>
<text x="123.7" y="78.4">GPIO14</text>
<text x="123.7" y="81">GPIO15</text>
<text x="123.7" y="83.5">GPIO16</text>
<text x="183.6" y="83.5">GPIO42/ADC1_CH0_N</text>
<text x="183.6" y="78.4">GPIO44/ADC1_CH1_N</text>
<text x="183.7" y="81">GPIO43/ADC1_CH0_P</text>
<text x="28.4" y="89.9">GND</text>
<text x="37.3" y="86.1">GND</text>
<text x="123.7" y="86.1">GPIO17</text>
<text x="123.7" y="88.6">GPIO18</text>
<text x="196.9" y="88.6">GPIO39</text>
<text x="196.9" y="86.1">GPIO40</text>
<text x="123.7" y="91.1">GPIO19</text>
<text x="196.9" y="91.1">GPIO38</text>
<text x="25.2" y="96.5">U3</text>
<text x="31.5" y="101.1" transform="rotate(-90 31.5 101.1)">GND</text>
<text x="56.7" y="100.5">R10</text>
<text x="149.6" y="101.1" transform="rotate(-90 149.6 101.1)">SDIO_DATA0/GPIO20</text>
<text x="152.1" y="101.1" transform="rotate(-90 152.1 101.1)">SDIO_DATA1/GPIO21</text>
<text x="154.6" y="101.1" transform="rotate(-90 154.6 101.1)">SDIO_DATA2/GPIO22</text>
<text x="157.2" y="101.1" transform="rotate(-90 157.2 101.1)">SDIO_DATA3/GPIO23</text>
<text x="159.7" y="101.1" transform="rotate(-90 159.7 101.1)">SDIO_CLK/GPIO24</text>
<text x="162.3" y="101.1" transform="rotate(-90 162.3 101.1)">SDIO_CMD/GPIO25</text>
<text x="164.8" y="101.1" transform="rotate(-90 164.8 101.1)">USB_DP</text>
<text x="167.3" y="101.1" transform="rotate(-90 167.3 101.1)">USB_DM</text>
<text x="169.9" y="101.1" transform="rotate(-90 169.9 101.1)">GPIO33</text>
<text x="172.4" y="101.1" transform="rotate(-90 172.4 101.1)">GPIO34</text>
<text x="175" y="101.1" transform="rotate(-90 175 101.1)">GPIO35</text>
<text x="177.5" y="101.1" transform="rotate(-90 177.5 101.1)">GPIO36*</text>
<text x="180" y="101.1" transform="rotate(-90 180 101.1)">GPIO37</text>
<text x="196.6" y="101.1" transform="rotate(-90 196.6 101.1)">GND</text>
<text x="30" y="107.7">DO(IO1)</text>
<text x="34.2" y="105.1">IO2</text>
<text x="34.2" y="102.6">IO3</text>
<text x="48.9" y="104.9">10K</text>
<text x="49.7" y="103.1">R9</text>
<text x="56.5" y="102.4">10K</text>
<text x="136.5" y="106.2">10K</text>
<text x="136.7" y="104.3">R17</text>
<text x="30.7" y="110.2">DI(IO0)</text>
<text x="33.8" y="112.7">CLK</text>
<text x="70.8" y="109.9" transform="rotate(-90 70.8 109.9)">3V3_DIGITAL</text>
<text x="121.8" y="108.2">3V3_AUDIO</text>
<text x="121.8" y="112">3V3_AUDIO</text>
<text x="136.5" y="110">10K</text>
<text x="136.7" y="108.2">R19</text>
<text x="178" y="109.5" transform="rotate(-90 178 109.5)">R5</text>
<text x="180.1" y="109.9" transform="rotate(-90 180.1 109.9)">10K</text>
<text x="193.5" y="110.2">GND</text>
<text x="22.6" y="114.4" transform="rotate(-90 22.6 114.4)">W25Q128JVS</text>
<text x="31.5" y="116.3" transform="rotate(-90 31.5 116.3)">VCC</text>
<text x="34.9" y="115.3">CS</text>
<text x="177" y="117.8">GND</text>
<text x="39.6" y="121.1" transform="rotate(-90 39.6 121.1)">R31</text>
<text x="41.4" y="121.3" transform="rotate(-90 41.4 121.3)">10K</text>
<text x="14.9" y="127.7" transform="rotate(-90 14.9 127.7)">3V3_DIGITAL</text>
<text x="34.3" y="126.7">C5</text>
<text x="34.3" y="129.2">10uF</text>
<text x="43.9" y="127.7" transform="rotate(-90 43.9 127.7)">3V3_DIGITAL</text>
<text x="28.4" y="136.9">GND</text>
<text x="66.5" y="139.4">GND</text>
<text x="15.4" y="147">USB_C_Receptacle_USB2.0_16P</text>
<text x="29.3" y="144.5">J1</text>
<text x="71.1" y="147">D6</text>
<text x="71.1" y="149.6">SMF6V0A</text>
<text x="34.5" y="152.1">VBUS</text>
<text x="35.7" y="157.2">CC1</text>
<text x="35.7" y="159.7">CC2</text>
<text x="50.1" y="157.4">5.1K</text>
<text x="51" y="159.2">R2</text>
<text x="56.2" y="159.7">5.1K</text>
<text x="57.3" y="161.8">R3</text>
<text x="36.6" y="164.8">D-</text>
<text x="36.6" y="167.3">D-</text>
<text x="61.5" y="164.8">GND</text>
<text x="64" y="162.3">GND</text>
<text x="36.6" y="169.9">D+</text>
<text x="36.6" y="172.4">D+</text>
<text x="54.1" y="172.7">D1</text>
<text x="59.2" y="172.7">D2</text>
<text x="55.3" y="179.2" transform="rotate(-90 55.3 179.2)">D_TVS</text>
<text x="60.4" y="179.2" transform="rotate(-90 60.4 179.2)">D_TVS</text>
<text x="23.8" y="183.1" transform="rotate(-90 23.8 183.1)">SHIELD</text>
<text x="31.5" y="183.1" transform="rotate(-90 31.5 183.1)">GND</text>
<text x="34.4" y="180">SBU1</text>
<text x="34.4" y="182.6">SBU2</text>
<text x="57.7" y="185.1">GND</text>
<text x="17" y="191.5">PWR_FLAG</text>
<text x="20.8" y="195.3">GND</text>
<text x="28.4" y="197.8">GND</text>
</g>
<g font-size="1.3" fill="#a90000">
<text x="29.8" y="29.2">1</text>
<text x="29.8" y="29.2">2</text>
<text x="39.9" y="29.2">3</text>
<text x="39.9" y="29.2">4</text>
<text x="121.2" y="24.1">3</text>
<text x="121.2" y="26.6">4</text>
<text x="204.4" y="29.2">71</text>
<text x="121.2" y="34.3">5</text>
<text x="204.4" y="31.7">70</text>
<text x="121.2" y="41.9">6</text>
<text x="204.4" y="41.9">67</text>
<text x="204.4" y="39.3">68</text>
<text x="204.4" y="36.8">69</text>
<text x="121.2" y="44.4">7</text>
<text x="121.2" y="47">8</text>
<text x="204.4" y="47">65</text>
<text x="204.4" y="44.4">66</text>
<text x="29.8" y="48.2">1</text>
<text x="29.8" y="48.2">2</text>
<text x="39.9" y="48.2">3</text>
<text x="39.9" y="48.2">4</text>
<text x="120.6" y="52">10</text>
<text x="121.2" y="49.5">9</text>
<text x="204.4" y="49.5">64</text>
<text x="120.6" y="54.6">11</text>
<text x="120.6" y="57.1">12</text>
<text x="120.6" y="59.7">13</text>
<text x="204.4" y="59.7">61</text>
<text x="204.4" y="57.1">62</text>
<text x="204.4" y="54.6">63</text>
<text x="120.6" y="62.2">14</text>
<text x="120.6" y="64.7">15</text>
<text x="204.4" y="64.7">59</text>
<text x="204.4" y="62.2">60</text>
<text x="29.8" y="69.8">1</text>
<text x="39.3" y="66.7" transform="rotate(-90 39.3 66.7)">8</text>
<text x="47.6" y="69.8">5</text>
<text x="120.6" y="67.3">16</text>
<text x="120.6" y="69.8">17</text>
<text x="204.4" y="69.8">57</text>
<text x="204.4" y="67.3">58</text>
<text x="29.8" y="72.4">2</text>
<text x="29.8" y="74.9">3</text>
<text x="47.6" y="72.4">6</text>
<text x="120.6" y="72.4">18</text>
<text x="120.6" y="74.9">19</text>
<text x="120.6" y="77.4">20</text>
<text x="204.4" y="77.4">54</text>
<text x="204.4" y="74.9">55</text>
<text x="204.4" y="72.4">56</text>
<text x="39.3" y="79.4" transform="rotate(-90 39.3 79.4)">4</text>
<text x="120.6" y="80">21</text>
<text x="120.6" y="82.5">22</text>
<text x="204.4" y="82.5">52</text>
<text x="204.4" y="80">53</text>
<text x="120.6" y="85.1">23</text>
<text x="120.6" y="87.6">24</text>
<text x="204.4" y="87.6">50</text>
<text x="204.4" y="85.1">51</text>
<text x="30.5" y="96" transform="rotate(-90 30.5 96)">4</text>
<text x="120.6" y="90.1">25</text>
<text x="204.4" y="90.1">49</text>
<text x="38.7" y="101.6">7</text>
<text x="38.7" y="106.7">2</text>
<text x="38.7" y="104.1">3</text>
<text x="148.6" y="104.2" transform="rotate(-90 148.6 104.2)">27</text>
<text x="151.1" y="104.2" transform="rotate(-90 151.1 104.2)">28</text>
<text x="153.6" y="104.2" transform="rotate(-90 153.6 104.2)">29</text>
<text x="156.2" y="104.2" transform="rotate(-90 156.2 104.2)">30</text>
<text x="158.7" y="104.2" transform="rotate(-90 158.7 104.2)">31</text>
<text x="161.3" y="104.2" transform="rotate(-90 161.3 104.2)">32</text>
<text x="163.8" y="104.2" transform="rotate(-90 163.8 104.2)">40</text>
<text x="166.3" y="104.2" transform="rotate(-90 166.3 104.2)">41</text>
<text x="168.9" y="104.2" transform="rotate(-90 168.9 104.2)">42</text>
<text x="171.4" y="104.2" transform="rotate(-90 171.4 104.2)">43</text>
<text x="174" y="104.2" transform="rotate(-90 174 104.2)">44</text>
<text x="176.5" y="104.2" transform="rotate(-90 176.5 104.2)">45</text>
<text x="179" y="104.2" transform="rotate(-90 179 104.2)">46</text>
<text x="195.6" y="103.6" transform="rotate(-90 195.6 103.6)">1</text>
<text x="38.7" y="109.2">5</text>
<text x="38.7" y="111.7">6</text>
<text x="30.5" y="118.8" transform="rotate(-90 30.5 118.8)">8</text>
<text x="38.7" y="114.3">1</text>
<text x="41.9" y="151.1">A4</text>
<text x="41.8" y="158.7">B5</text>
<text x="41.9" y="156.2">A5</text>
<text x="41.8" y="166.3">B7</text>
<text x="41.9" y="163.8">A7</text>
<text x="41.8" y="171.4">B6</text>
<text x="41.9" y="168.9">A6</text>
<text x="41.9" y="179">A8</text>
<text x="41.8" y="181.6">B8</text>
<text x="22.8" y="188.1" transform="rotate(-90 22.8 188.1)">SH</text>
<text x="30.5" y="187.9" transform="rotate(-90 30.5 187.9)">A1</text>
</g>
<g font-size="1.3" fill="#0f0f0f">
<text x="49.5" y="29.1">ESP32_EN</text>
<text x="222.2" y="29.1">ESP_32_BOOT</text>
<text x="88.9" y="34.2">ESP32_EN</text>
<text x="216.1" y="46.9">M_SPI_MISO</text>
<text x="45.7" y="48.1">ESP_32_BOOT</text>
<text x="216.1" y="49.4">M_SPI_MOSI</text>
<text x="215.9" y="54.5">M_SPI_SCLK</text>
<text x="216.9" y="57">M_SPI_CS#</text>
<text x="50.6" y="69.7">I2C_SDA</text>
<text x="50.7" y="72.3">I2C_SCL</text>
<text x="43.3" y="106.6">M_SPI_MISO</text>
<text x="43.2" y="111.6">M_SPI_SCLK</text>
<text x="43.3" y="109.1">M_SPI_MOSI</text>
<text x="44.2" y="114.2">M_SPI_CS#</text>
</g>
<g font-size="1.3" fill="#725600">
<text x="87.5" y="42.9">SPI_MOSI</text>
<text x="87.5" y="45.4">SPI_MISO</text>
<text x="87.3" y="50.5">SPI_SCLK</text>
<text x="270.7" y="63.2">I2C_SCL</text>
<text x="270.7" y="60.7">I2C_SDA</text>
<text x="84.8" y="68.3">BT_UART_RX</text>
<text x="85.1" y="70.8">BT_UART_TX</text>
<text x="235.1" y="68.3">I2S_IN_ESP32_SDATA</text>
<text x="235.1" y="70.8">I2S_LRCLK</text>
<text x="79.1" y="73.4">BT1058_SYS_CTRL</text>
<text x="82.3" y="75.9">BT1058_RESET</text>
<text x="235.1" y="73.4">I2S_BCLK</text>
<text x="82.8" y="81">SI4684_RESET</text>
<text x="84.6" y="78.4">ADAU_RESET</text>
<text x="85.6" y="83.5">SI4684_INT</text>
<text x="235.1" y="83.5">I2S_OUT_ESP32_SDATA</text>
<text x="82.1" y="86.1">SI4684_SMODE</text>
<text x="76.4" y="91.1">ENABLE_ANALOG_OUT</text>
<text x="149.6" y="127" transform="rotate(-90 149.6 127)">SPI_CS_ADAU</text>
<text x="152.1" y="128.8" transform="rotate(-90 152.1 128.8)">SPI_CS_SI4684</text>
<text x="108.1" y="152.1">V_USB</text>
</g>
<text font-size="1.3" fill="#0000c2" x="40.5" y="97.7">SPI flash for main filesystem</text>
<g font-size=".8" fill="#006464">
<text x="40.4" y="70.1" transform="rotate(-90 40.4 70.1)">CC</text>
<text x="40.4" y="75.9" transform="rotate(-90 40.4 75.9)">SS</text>
</g>
</svg>
